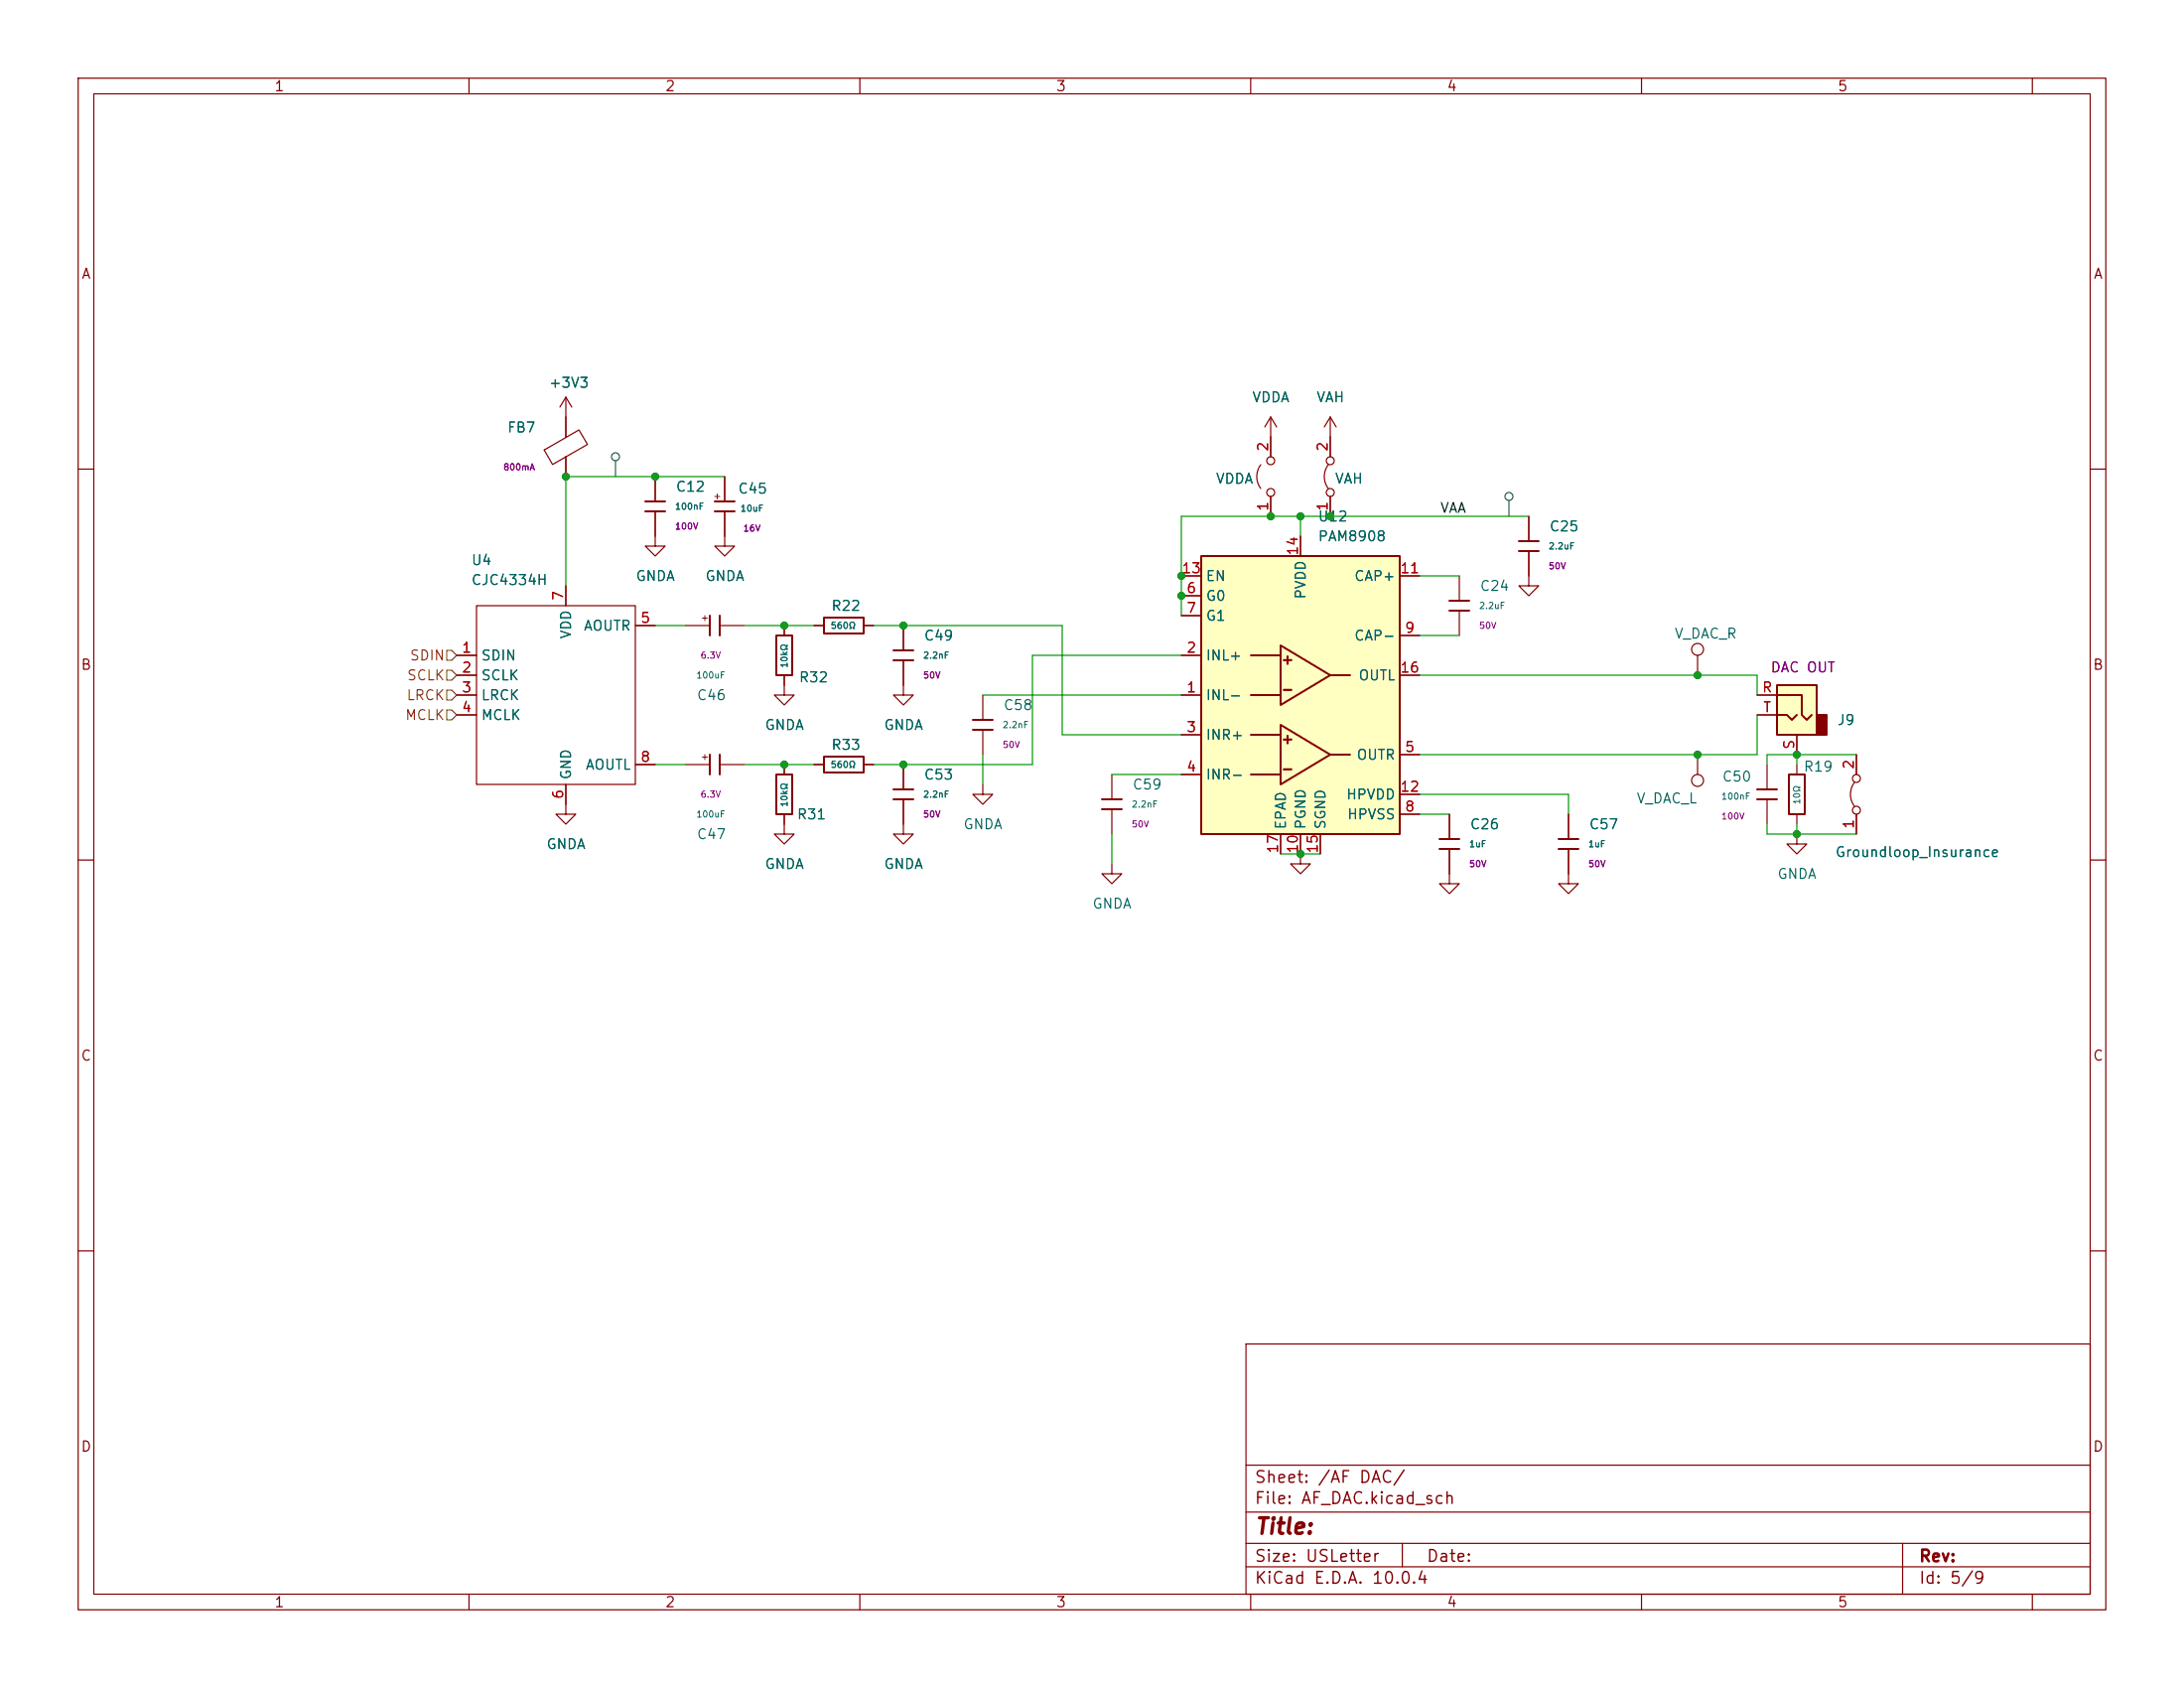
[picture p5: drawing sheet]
<svg xmlns="http://www.w3.org/2000/svg" width="279mm" height="216mm" viewBox="0 0 279 216" stroke-linecap="round" stroke-linejoin="round" font-family="sans-serif">
<g fill="none" stroke="#840000" stroke-width=".15">
<path d="M10 10h259.4v195.9h-259.4zM12 12h255.4v191.9h-255.4zM60 10v2M110 10v2M160 10v2M210 10v2M260 10v2M161.3 59.4a2.54 2.54 0 0 0 0 3.1M162.6 53.3l-.8 1.3M162.6 53.3l.7 1.3M162.6 53.3v5.1M169.9 59.4a2.54 2.54 0 0 0 0 3.1"/>
<path d="M170.2 53.3v5.1M170.2 53.3l-.8 1.3M170.2 53.3l.7 1.3M10 60h2M61 77.5h20.3v22.8h-20.3zM72.4 74.9v2.6M83.8 65.4v4.5h1.3l-1.3 1.2-1.3-1.2h1.3M83.8 61v3.1M92.7 65.4v4.5h1.3l-1.3 1.2-1.3-1.2h1.3M92.7 61v3.1M162.6 63.5v2.5M170.2 63.5v2.5"/>
<path d="M267.4 60h2M58.4 83.8h2.6M58.4 86.4h2.6M58.4 88.9h2.6M58.4 91.4h2.6M81.3 97.8h2.5M81.3 80h2.5M87.6 97.8h3.2M87.6 80h3.2M92.1 97.8h3.1M92.1 80h3.1M100.3 86.4v2.5h1.3l-1.3 1.3-1.2-1.3h1.2"/>
<path d="M100.3 80v1.3M100.3 97.8v1.3M104.1 97.8h1.3M104.1 80h1.3M110.5 97.8h1.3M110.5 80h1.3M115.6 84.5v4.4h1.2l-1.2 1.3-1.3-1.3h1.3M115.6 80v3.2M115.6 97.8v3.2M125.7 88.9v3.2M125.7 93.3v3.2M142.2 99.1v3.1"/>
<path d="M10 110h2M72.4 100.3v3.8h1.3l-1.3 1.3-1.3-1.3h1.3M100.3 104.1v2.6h1.3l-1.3 1.3-1.2-1.3h1.2M115.6 102.2v4.5h1.2l-1.2 1.3-1.3-1.3h1.3M125.7 100.3v1.3h1.3l-1.3 1.3-1.2-1.3h1.2M142.2 110.5v1.3h1.3l-1.3 1.2-1.2-1.2h1.2M142.2 103.5v3.2M166.4 109.2v1.3h1.2l-1.2 1.3-1.3-1.3h1.3M267.4 110h2M10 160h2M159.4 171.9h108v32h-108zM267.4 160h2"/>
<path d="M159.4 197.4h108M159.4 193.4h108M159.4 187.4h108M179.4 197.4v3M243.4 197.4v6.5M60 203.9v2M110 203.9v2M159.4 200.4h108M160 203.9v2M210 203.9v2M260 203.9v2"/>
<circle cx="162.6" cy="58.9" r=".51"/>
<circle cx="170.2" cy="58.9" r=".51"/>
<circle cx="162.6" cy="63" r=".51"/>
<circle cx="170.2" cy="63" r=".51"/>
</g>
<g fill="none" stroke="#840000" stroke-width=".25">
<path d="M82.5 64.1h2.6M82.5 65.4h2.6M90.8 78.7v2.6M91.4 64.1h2.6M91.4 65.4h2.6M92.1 78.7v2.6M105.4 79h5.1v2h-5.1zM90.8 96.5v2.6M92.1 96.5v2.6M99.3 99.1h2v5h-2zM99.3 81.3h2v5.1h-2zM105.4 96.8h5.1v2h-5.1z"/>
<path d="M114.3 83.2h2.5M114.3 84.5h2.5M124.5 92.1h2.5M124.5 93.3h2.5M114.3 102.2h2.5M114.3 101h2.5M141 102.2h2.5M141 103.5h2.5"/>
</g>
<path d="M89.9 79.1h.6M90.2 78.7v.7M91.4 63.5h.7M91.8 63.2v.6M89.9 96.8h.6M90.2 96.5v.7" fill="none" stroke="#840000" stroke-width=".13"/>
<path d="M153.7 71.1h25.4v35.6h-25.4z" fill="#ffffc2"/>
<g fill="none" stroke="#840000" stroke-width=".25">
<path d="M153.7 71.1h25.4v35.6h-25.4zM185.4 76.8h2.6M185.4 78.1h2.6M194.3 69.2h2.5M194.3 70.5h2.5M160 83.8h3.8M160 88.9h3.8M160 94h3.8M160 99.1h3.8M163.8 82.6l6.4 3.8-6.4 3.8zM163.8 92.7l6.4 3.8-6.4 3.8zM170.2 86.4h2.5"/>
<path d="M170.2 96.5h2.5M228.9 99.1h2v5h-2z"/>
</g>
<g fill="none" stroke="#840000" stroke-width=".15">
<path d="M151.1 76.2h2.6M151.1 78.7h2.6M151.1 73.7h2.6M166.4 68.6v2.5M179.1 73.7h2.5M186.7 73.7v3.1M186.7 78.1v3.2M195.6 70.5v4.4h1.2l-1.2 1.3-1.3-1.3h1.3M195.6 66v3.2M151.1 88.9h2.6M151.1 83.8h2.6M151.1 94h2.6"/>
<path d="M151.1 99.1h2.6M179.1 81.3h2.5M179.1 96.5h2.5M179.1 86.4h2.5M217.2 83.8v2.6M217.2 96.5v2.6M229.9 97.8v1.3M163.8 106.7v2.5M166.4 106.7v2.5M168.9 106.7v2.5M179.1 104.1h2.5M179.1 101.6h2.5"/>
<path d="M229.9 104.1v1.3"/>
<circle cx="217.2" cy="83.1" r=".76"/>
<circle cx="217.2" cy="99.8" r=".76"/>
</g>
<path d="M227.3 87.6h5.1v6.4h-5.1z" fill="#ffffc2"/>
<path d="M232.4 91.4h1.3v2.6h-1.3z" fill="#840000" stroke="#840000" stroke-width=".25"/>
<path d="M227.3 87.6h5.1v6.4h-5.1zM227.3 91.4h1.3l.6 .7 .7-.7M227.3 88.9h3.2v2.5l.6 .7 .7-.7M184.1 107.3h2.6M184.1 108.6h2.6M199.4 107.3h2.5M199.4 108.6h2.5M224.8 102.2h2.5M224.8 101h2.5" fill="none" stroke="#840000" stroke-width=".25"/>
<g fill="none" stroke="#840000" stroke-width=".15">
<path d="M69.6 57.6l4.5-2.6 1.1 1.8-4.5 2.6zM72.4 50.8l-.8 1.3M72.4 50.8l.8 1.3M72.4 50.8v5.1M72.4 58.4v2.6M162.6 55.9v2.5M170.2 55.9v2.5M72.4 74.9v2.6M83.8 61v3.1M83.8 65.4v3.2M92.7 61v3.1M92.7 65.4v3.2"/>
<path d="M151.1 76.2h2.6M151.1 78.7h2.6M151.1 73.7h2.6M162.6 63.5v2.5M166.4 68.6v2.5M170.2 63.5v2.5M179.1 73.7h2.5M195.6 66v3.2M195.6 70.5v3.2M58.4 88.9h2.6M58.4 91.4h2.6M58.4 83.8h2.6"/>
<path d="M58.4 86.4h2.6M81.3 80h2.5M81.3 97.8h2.5M100.3 80v1.3M100.3 86.4v1.2M100.3 97.8v1.3M104.1 80h1.3M104.1 97.8h1.3M110.5 80h1.3M110.5 97.8h1.3M115.6 80v3.2M115.6 84.5v3.1"/>
<path d="M115.6 97.8v3.2M151.1 88.9h2.6M151.1 83.8h2.6M151.1 94h2.6M151.1 99.1h2.6M179.1 86.4h2.5M179.1 81.3h2.5M179.1 96.5h2.5M224.8 88.9h2.5M224.8 91.4h2.5M226.1 97.8v3.2M229.9 94v2.5"/>
<path d="M237.5 96.5v2.6M72.4 100.3v2.6M100.3 104.1v1.3M115.6 102.2v3.2M163.8 106.7v2.5M166.4 106.7v2.5M168.9 106.7v2.5M179.1 104.1h2.5M179.1 101.6h2.5M185.4 108.6v4.4h1.3l-1.3 1.3-1.3-1.3h1.3M185.4 104.1v3.2M200.7 108.6v4.4h1.2l-1.2 1.3-1.3-1.3h1.3"/>
<path d="M200.7 104.1v3.2M226.1 102.2v3.2M229.9 106.7v1.3h1.2l-1.2 1.2-1.3-1.2h1.3M237.2 100.1a2.54 2.54 0 0 0 0 3M237.5 104.1v2.6"/>
<circle cx="237.5" cy="99.6" r=".51"/>
<circle cx="237.5" cy="103.6" r=".51"/>
</g>
<g fill="none" stroke="#484848" stroke-width=".15">
<path d="M78.7 58.9v2.1M193 64v2"/>
<circle cx="78.7" cy="58.4" r=".51"/>
<circle cx="193" cy="63.5" r=".51"/>
</g>
<path d="M57.1 85.7h.7l.6 .7-.6 .6h-.7zM57.1 90.8h.7l.6 .6-.6 .7h-.7zM57.1 83.2h.7l.6 .6-.6 .7h-.7zM57.1 88.3h.7l.6 .6-.6 .6h-.7z" fill="none" stroke="#725600" stroke-width=".15"/>
<g fill="none" stroke="#009600" stroke-width=".15">
<path d="M92.7 61h-20.3v13.9M166.4 66v2.6M181.6 73.7h5.1M195.6 66h-44.5v12.7M83.8 97.8h3.8M83.8 80h3.8M95.2 97.8h8.9M95.2 80h8.9M111.8 80h24.1v14h15.2M125.7 96.5v3.8M125.7 88.9h25.4M142.2 99.1h8.9"/>
<path d="M151.1 83.8h-19v14h-20.3M181.6 86.4h43.2v2.5M181.6 81.3h5.1M224.8 91.4v5.1h-43.2M229.9 96.5v1.3M237.5 96.5h-11.4v1.3M142.2 106.7v3.8M163.8 109.2h5.1M181.6 104.1h3.8M181.6 101.6h19.1v2.5M226.1 105.4v1.3h11.4M229.9 105.4v1.3"/>
</g>
<g fill="#009600" stroke="#009600" stroke-width=".13">
<circle cx="229.9" cy="96.5" r=".46"/>
<circle cx="217.2" cy="96.5" r=".46"/>
<circle cx="217.2" cy="86.4" r=".46"/>
<circle cx="229.9" cy="106.7" r=".46"/>
<circle cx="72.4" cy="61" r=".46"/>
<circle cx="100.3" cy="97.8" r=".46"/>
<circle cx="100.3" cy="80" r=".46"/>
<circle cx="83.8" cy="61" r=".46"/>
<circle cx="115.6" cy="80" r=".46"/>
<circle cx="151.1" cy="76.2" r=".46"/>
<circle cx="166.4" cy="109.2" r=".46"/>
<circle cx="115.6" cy="97.8" r=".46"/>
<circle cx="162.6" cy="66" r=".46"/>
<circle cx="166.4" cy="66" r=".46"/>
<circle cx="151.1" cy="73.7" r=".46"/>
<circle cx="170.2" cy="66" r=".46"/>
</g>
<text font-size="2" fill="#840000" x="160.4" y="196.7">Title:</text>
<g font-size="1.5" fill="#840000">
<text x="160.4" y="190">Sheet: /AF DAC/</text>
<text x="160.4" y="192.7">File: AF_DAC.kicad_sch</text>
<text x="160.4" y="202.9">KiCad E.D.A. 10.0.4</text>
<text x="160.4" y="200.1">Size: USLetter</text>
<text x="182.4" y="200.1">Date:</text>
<text x="245.4" y="200.1">Rev:</text>
<text x="245.4" y="202.9">Id: 5/9</text>
</g>
<g font-size="1.3" fill="#840000">
<text x="35" y="12">1</text>
<text x="85" y="12">2</text>
<text x="135" y="12">3</text>
<text x="185" y="12">4</text>
<text x="235" y="12">5</text>
<text x="10.3" y="36">A</text>
<text x="267.7" y="36">A</text>
<text x="10.3" y="86">B</text>
<text x="163.8" y="85.3">+</text>
<text x="163.8" y="89.1">-</text>
<text x="267.7" y="86">B</text>
<text x="163.8" y="95.5">+</text>
<text x="163.8" y="99.3">-</text>
<text x="10.3" y="136">C</text>
<text x="267.7" y="136">C</text>
<text x="10.3" y="186">D</text>
<text x="267.7" y="186">D</text>
<text x="35" y="205.9">1</text>
<text x="85" y="205.9">2</text>
<text x="135" y="205.9">3</text>
<text x="185" y="205.9">4</text>
<text x="235" y="205.9">5</text>
</g>
<g font-size="1.3" fill="#006464">
<text x="70.1" y="49.9">+3V3</text>
<text x="160.1" y="51.8">VDDA</text>
<text x="168.3" y="51.8">VAH</text>
<text x="64.8" y="55.6">FB7</text>
<text x="86.4" y="63.2">C12</text>
<text x="94.3" y="63.5">C45</text>
<text x="155.5" y="62.2">VDDA</text>
<text x="170.7" y="62.2">VAH</text>
<text x="168.5" y="67">U12</text>
<text x="168.5" y="69.6">PAM8908</text>
<text x="198.1" y="68.3">C25</text>
<text x="60.2" y="75.1">CJC4334H</text>
<text x="60.2" y="72.6">U4</text>
<text x="81.2" y="74.6">GNDA</text>
<text x="90.1" y="74.6">GNDA</text>
<text x="154.2" y="77.2">G0</text>
<text x="154.2" y="74.6">EN</text>
<text x="167.3" y="76.7" transform="rotate(-90 167.3 76.7)">PVDD</text>
<text x="173.2" y="74.6">CAP+</text>
<text x="189.2" y="75.9">C24</text>
<text x="73.4" y="81.8" transform="rotate(-90 73.4 81.8)">VDD</text>
<text x="74.6" y="81">AOUTR</text>
<text x="106.3" y="78.4">R22</text>
<text x="118.1" y="82.3">C49</text>
<text x="154.2" y="79.7">G1</text>
<text x="173.2" y="82.3">CAP-</text>
<text x="214.1" y="82">V_DAC_R</text>
<text x="61.5" y="84.8">SDIN</text>
<text x="61.5" y="87.3">SCLK</text>
<text x="61.5" y="89.9">LRCK</text>
<text x="89" y="89.9">C46</text>
<text x="102.1" y="87.6">R32</text>
<text x="154.2" y="89.9">INL-</text>
<text x="154.2" y="84.8">INL+</text>
<text x="173.7" y="87.3">OUTL</text>
<text x="61.5" y="92.4">MCLK</text>
<text x="97.7" y="93.7">GNDA</text>
<text x="113" y="93.7">GNDA</text>
<text x="128.3" y="91.1">C58</text>
<text x="154.2" y="95">INR+</text>
<text x="235" y="93">J9</text>
<text x="73.4" y="99.8" transform="rotate(-90 73.4 99.8)">GND</text>
<text x="74.8" y="98.8">AOUTL</text>
<text x="106.3" y="96.2">R33</text>
<text x="118.1" y="100">C53</text>
<text x="144.8" y="101.3">C59</text>
<text x="154.2" y="100">INR-</text>
<text x="173.5" y="97.5">OUTR</text>
<text x="220.2" y="100.3">C50</text>
<text x="230.6" y="99">R19</text>
<text x="89" y="107.7">C47</text>
<text x="101.9" y="105.1">R31</text>
<text x="123.1" y="106.4">GNDA</text>
<text x="164.8" y="106.2" transform="rotate(-90 164.8 106.2)">EPAD</text>
<text x="167.3" y="106.2" transform="rotate(-90 167.3 106.2)">PGND</text>
<text x="169.9" y="106.2" transform="rotate(-90 169.9 106.2)">SGND</text>
<text x="172.1" y="102.6">HPVDD</text>
<text x="172.3" y="105.1">HPVSS</text>
<text x="188" y="106.4">C26</text>
<text x="203.2" y="106.4">C57</text>
<text x="209.3" y="103.1">V_DAC_L</text>
<text x="69.8" y="108.9">GNDA</text>
<text x="97.7" y="111.5">GNDA</text>
<text x="113" y="111.5">GNDA</text>
<text x="227.3" y="112.7">GNDA</text>
<text x="234.7" y="109.9">Groundloop_Insurance</text>
<text x="139.7" y="116.5">GNDA</text>
</g>
<g font-size="1.3" fill="#a90000">
<text x="162.5" y="57.9" transform="rotate(-90 162.5 57.9)">2</text>
<text x="170.2" y="57.9" transform="rotate(-90 170.2 57.9)">2</text>
<text x="162.5" y="65.5" transform="rotate(-90 162.5 65.5)">1</text>
<text x="170.2" y="65.5" transform="rotate(-90 170.2 65.5)">1</text>
<text x="166.3" y="71.2" transform="rotate(-90 166.3 71.2)">14</text>
<text x="72.4" y="76.9" transform="rotate(-90 72.4 76.9)">7</text>
<text x="151.1" y="73.6">13</text>
<text x="151.7" y="76.2">6</text>
<text x="179" y="73.6">11</text>
<text x="59" y="83.8">1</text>
<text x="81.8" y="80">5</text>
<text x="151.7" y="83.8">2</text>
<text x="151.7" y="78.7">7</text>
<text x="179.6" y="81.3">9</text>
<text x="59" y="86.3">2</text>
<text x="59" y="88.9">3</text>
<text x="151.7" y="88.9">1</text>
<text x="179" y="86.3">16</text>
<text x="225.3" y="88.9">R</text>
<text x="59" y="91.4">4</text>
<text x="151.7" y="94">3</text>
<text x="225.5" y="91.4">T</text>
<text x="229.8" y="96" transform="rotate(-90 229.8 96)">S</text>
<text x="81.8" y="97.8">8</text>
<text x="151.7" y="99">4</text>
<text x="179" y="101.6">12</text>
<text x="179.6" y="96.5">5</text>
<text x="237.5" y="98.5" transform="rotate(-90 237.5 98.5)">2</text>
<text x="72.4" y="102.3" transform="rotate(-90 72.4 102.3)">6</text>
<text x="179.6" y="104.1">8</text>
<text x="237.5" y="106.1" transform="rotate(-90 237.5 106.1)">1</text>
<text x="163.8" y="109.3" transform="rotate(-90 163.8 109.3)">17</text>
<text x="166.3" y="109.3" transform="rotate(-90 166.3 109.3)">10</text>
<text x="168.9" y="109.3" transform="rotate(-90 168.9 109.3)">15</text>
</g>
<text font-size="1.3" fill="#0f0f0f" x="184.1" y="65.9">VAA</text>
<g font-size="1.3" fill="#725600">
<text x="51.9" y="89.9">LRCK</text>
<text x="52" y="87.3">SCLK</text>
<text x="52.3" y="84.8">SDIN</text>
<text x="51.7" y="92.4">MCLK</text>
</g>
<text font-size="1.3" fill="#840084" x="226.4" y="86.3">DAC OUT</text>
<g font-size=".8" fill="#840084">
<text x="64.3" y="60.4">800mA</text>
<text x="86.3" y="67.9">100V</text>
<text x="95" y="68.2">16V</text>
<text x="198" y="73">50V</text>
<text x="189.2" y="80.6">50V</text>
<text x="89.6" y="84.4">6.3V</text>
<text x="118" y="87">50V</text>
<text x="128.2" y="95.9">50V</text>
<text x="89.6" y="102.2">6.3V</text>
<text x="118" y="104.8">50V</text>
<text x="144.7" y="106">50V</text>
<text x="220.1" y="105">100V</text>
<text x="187.9" y="111.1">50V</text>
<text x="203.1" y="111.1">50V</text>
</g>
<g font-size=".8" fill="#006464">
<text x="86.3" y="65.4">100nF</text>
<text x="94.7" y="65.6">10uF</text>
<text x="198" y="70.5">2.2uF</text>
<text x="106.2" y="80.6">560Ω</text>
<text x="189.2" y="78.1">2.2uF</text>
<text x="89" y="87">100uF</text>
<text x="100.9" y="85.5" transform="rotate(-90 100.9 85.5)">10kΩ</text>
<text x="118" y="84.4">2.2nF</text>
<text x="128.2" y="93.3">2.2nF</text>
<text x="106.2" y="98.4">560Ω</text>
<text x="89" y="104.8">100uF</text>
<text x="100.9" y="103.3" transform="rotate(-90 100.9 103.3)">10kΩ</text>
<text x="118" y="102.2">2.2nF</text>
<text x="144.7" y="103.5">2.2nF</text>
<text x="220.1" y="102.5">100nF</text>
<text x="230.5" y="103" transform="rotate(-90 230.5 103)">10Ω</text>
<text x="187.9" y="108.6">1uF</text>
<text x="203.1" y="108.6">1uF</text>
</g>
</svg>
